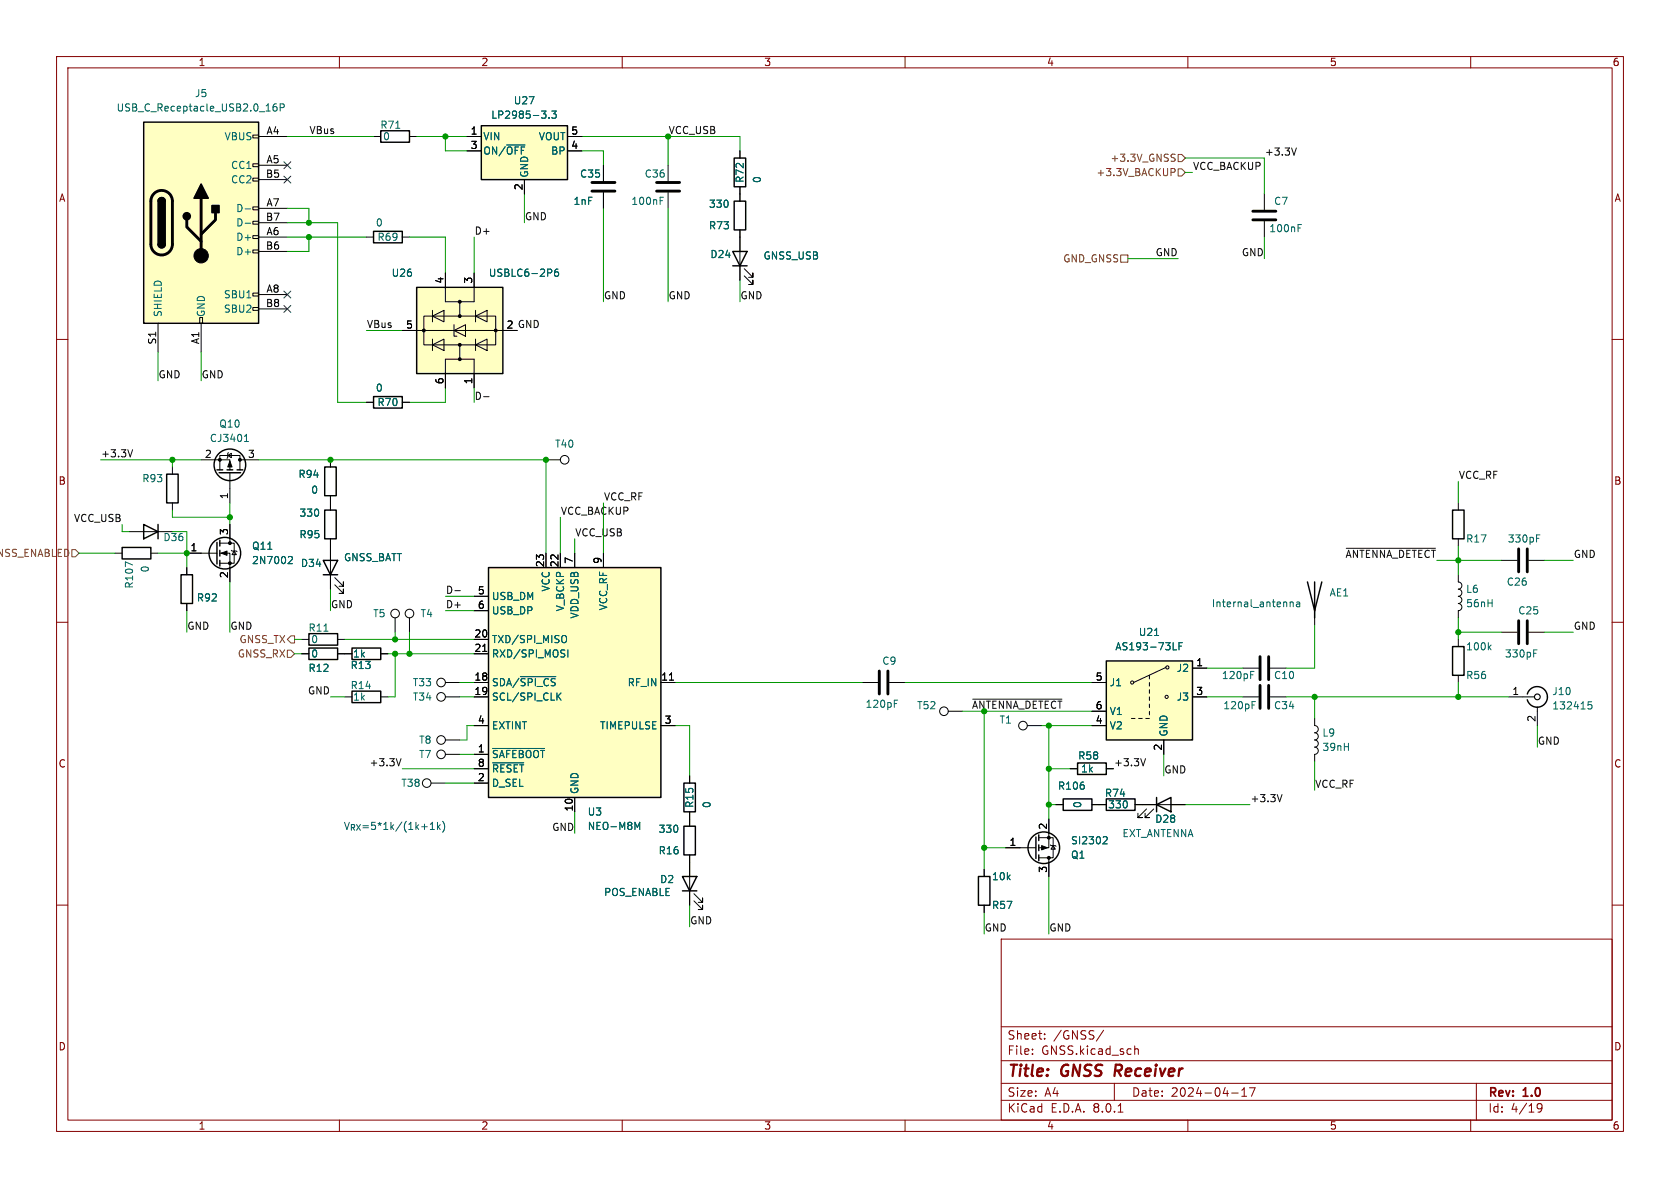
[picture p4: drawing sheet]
<svg xmlns="http://www.w3.org/2000/svg" width="297mm" height="210mm" viewBox="0 0 297 210" stroke-linecap="round" stroke-linejoin="round" font-family="sans-serif">
<g fill="none" stroke="#840000" stroke-width=".18">
<path d="M10 10h277v190h-277zM12 12h273v186h-273zM60 10v2M110 10v2M160 10v2M210 10v2M260 10v2M10 60h2M285 60h2M10 110h2M285 110h2M10 160h2"/>
<path d="M285 160h2M177 166h108v32h-108zM60 198v2M110 198v2M160 198v2M177 194.5h108M177 191.5h108M177 187.5h108M177 181.5h108M182.5 186.3v.1M182.5 185.5v.1M184.7 183.6v.1"/>
<path d="M184.7 182.8v.1M195.1 182.1l-1.3 2M197 191.5v3M197.7 196.6h.8M200.6 184.9v1.5M200.6 185.5l.2-.1 .4 .1v.9M210 198v2M217.7 193.2h1.2M219.5 193.8h.9M219.5 192.7l.5-.4v1.5M220.9 192.3h1l-.7 1.5M260 198v2"/>
<path d="M261 191.5v6.5M271.7 195.4l.3-.3 .5 .1a.99 .99 0 0 1-.3 1.4h-.3M271.7 195.7l.3 .3h.5l.1-.3"/>
</g>
<path d="M197.3 188.2l-.3 2" fill="none" stroke="#840000" stroke-width=".4"/>
<path d="M129.8 27.9h2v5.1h-2zM57.1 99.1h2.6l-1.3 2.5zM57.1 101.6h2.6M62.2 114.6h5.1v2h-5.1zM62.2 122.2h5.1v2h-5.1zM190.5 134.9h5.1v2h-5.1z" fill="none" stroke="#000" stroke-width=".25"/>
<g fill="none" stroke="#000" stroke-width=".18">
<path d="M130.8 26.7v1.2M130.8 33v1.3M58.4 96.5v7.6M59.2 103.4l1.5 1.5v-.8v.8h-.8M59.2 102.1l1.5 1.5v-.7v.7h-.8M61 115.6h1.2M67.3 115.6h1.3M69.8 109.2v2.6M61 123.2h1.2M67.3 123.2h1.3M189.2 135.9h1.3M195.6 135.9h1.2"/>
<circle cx="69.8" cy="108.5" r=".76"/>
</g>
<path d="M86.4 100.3h30.4v40.7h-30.4z" fill="#ffffc2"/>
<path d="M129.8 35.6h2v5h-2zM66 40.9h5.1v2h-5.1zM86.4 100.3h30.4v40.7h-30.4zM188 141.2h5v2.1h-5z" fill="none" stroke="#000" stroke-width=".25"/>
<g fill="none" stroke="#000" stroke-width=".18">
<path d="M106.7 29.2v2.8M106.7 34v2.8M118.1 29.2v2.8M118.1 34v2.8M130.8 34.3v1.3M64.8 41.9h1.2M71.1 41.9h1.3M130.8 40.6v1.3M96.5 97.8v2.5M99.1 97.8v2.5M101.6 97.8v2.5M106.7 97.8v2.5"/>
<path d="M72.4 109.2v2.6M83.8 113h2.6M83.8 115.6h2.6M83.8 105.4h2.6M83.8 108h2.6M85.3 115.2h.8M76.2 138.4h2.5M78.7 133.4h2.6M78.7 120.7h2.6M78.7 123.2h2.6M78.7 130.8h2.6M83.8 133.4h2.6"/>
<path d="M83.8 120.7h2.6M83.8 123.2h2.6M83.8 138.4h2.6M83.8 128.3h2.6M83.8 135.9h2.6M116.8 120.7h2.6M116.8 128.3h2.6M118.4 120.2h.7M101.6 141v2.5M186.7 142.2h1.3M193 142.2h1.3"/>
<circle cx="72.4" cy="108.5" r=".76"/>
<circle cx="75.4" cy="138.4" r=".76"/>
<circle cx="78" cy="120.6" r=".76"/>
<circle cx="78" cy="130.8" r=".76"/>
<circle cx="78" cy="123.2" r=".76"/>
<circle cx="78" cy="133.3" r=".76"/>
</g>
<path d="M116.7 35.5h.4M116.7 34.9h.6M92 119.6h6.3M99.6 112.3a.43 .43 0 0 1 .6 .5v.4a.43 .43 0 0 1-.6 .4M100.4 114.9v1.2M87.1 132.3h9.2M87.1 134.8h5.5M98.6 123l.6 .8M99.2 122.5l-.7 .7M112.3 145.4l.4 .9 .4-.9v1.2" fill="none" stroke="#006464" stroke-width=".18"/>
<path d="M104.6 33.8h4.1M104.6 32.3h4.1M116.1 33.8h4M116.1 32.3h4" fill="none" stroke="#000" stroke-width=".51"/>
<path d="M85.1 22.2h15.2v9.6h-15.2z" fill="#ffffc2"/>
<path d="M67.3 23.1h5.1v2h-5.1zM85.1 22.2h15.2v9.6h-15.2zM66 70.1h5.1v2h-5.1z" fill="none" stroke="#000" stroke-width=".25"/>
<g fill="none" stroke="#000" stroke-width=".18">
<path d="M66 24.1h1.3M72.4 24.1h1.3M82.5 24.1h2.6M82.5 26.7h2.6M92.7 31.8v2.5M100.3 24.1h2.6M100.3 26.7h2.6M64.8 71.1h1.2M71.1 71.1h1.3M96.5 81.3h2.6"/>
<circle cx="99.8" cy="81.3" r=".76"/>
</g>
<path d="M95.7 19.6h.8l-.4 .5M97.5 19.6h.8l-.4 .5 .4 .1v.6l-.2 .1-.6-.1M70 22.7h.7M89.6 25.6h3.2M96.4 20.2l.1 .2-.1 .4M97.1 20.8v.1" fill="none" stroke="#006464" stroke-width=".18"/>
<path d="M73.7 50.8h15.2v15.2h-15.2z" fill="#ffffc2"/>
<g fill="none" stroke="#000" stroke-width=".25">
<path d="M73.7 50.8h15.2v15.2h-15.2zM129.5 44.5h2.6l-1.3 2.5zM129.5 47h2.6M256.8 90.2h2v5.1h-2zM231.1 102.9l1.3 5.1 1.3-5.1M232.4 102.9v6.3M256.8 114.3h2v5.1h-2zM120.9 138.4h2v5.1h-2zM270 122.7a1.82 1.82 0 0 1 2.8-1 1.82 1.82 0 0 1 0 3 1.82 1.82 0 0 1-2.8-1M120.6 154.9h2.6l-1.3 2.6zM120.6 157.5h2.6M120.9 146.1h2v5h-2z"/>
<path d="M173 154.9h2v5.1h-2z"/>
</g>
<g fill="#000" stroke="#000" stroke-width=".18">
<circle cx="74.9" cy="58.4" r=".25"/>
<circle cx="81.3" cy="55.9" r=".25"/>
<circle cx="81.3" cy="53.3" r=".25"/>
<circle cx="87.6" cy="58.4" r=".25"/>
<circle cx="81.3" cy="63.5" r=".25"/>
<circle cx="81.3" cy="61" r=".25"/>
</g>
<g fill="none" stroke="#000" stroke-width=".18">
<path d="M223.5 34.3v2.8M223.5 39.1v2.8M71.1 58.4h17.8M74.9 55.9h12.7v5.1h-12.7zM76.5 55.9l2-1v2zM76.5 54.9v2M76.5 59.9v2.1M78.7 48.3v5h2.6v2.6M80.3 58.4l2-1v2zM80.3 57.4v2h.5M83.8 48.3v5h-2.5M84.1 55.9l2-1v2z"/>
<path d="M84.1 54.9v2M84.1 59.9v2.1M130.8 41.9v7.6M131.6 48.8l1.5 1.5v-.8v.8h-.8M131.6 47.5l1.5 1.5v-.7v.7h-.8M76.5 61l2-1.1v2.1zM81.3 61v2.5h-2.6v5.1M81.3 63.5h2.5v5.1M84.1 61l2-1.1v2.1zM257.8 88.9v1.3M257.8 95.3v1.2M265.4 99.1h2.8"/>
<path d="M270.3 99.1h2.7M232.4 108v2.5M257.8 104.1a.64 .64 0 0 1 .6 .7 .64 .64 0 0 1-.6 .6 .64 .64 0 0 1 .6 .7 .64 .64 0 0 1-.6 .6 .63 .63 0 0 1 .6 .6 .63 .63 0 0 1-.6 .7v1.2M257.8 101.6v1.3a.63 .63 0 0 1 .6 .6 .63 .63 0 0 1-.6 .6M257.8 113v1.3M257.8 119.4v1.3M265.4 111.8h2.8M270.3 111.8h2.7M121.9 137.2v1.2M152.4 120.7h2.8M157.2 120.7h2.8M167.6 125.7h2.6"/>
<path d="M181.6 128.3h2.5M232.4 130.8a.64 .64 0 0 1 .7 .6 .64 .64 0 0 1-.7 .7 .64 .64 0 0 1 .7 .6 .64 .64 0 0 1-.7 .7v1.2M232.4 127v1.3a.64 .64 0 0 1 .7 .6 .64 .64 0 0 1-.7 .6 .64 .64 0 0 1 .7 .7 .64 .64 0 0 1-.7 .6M266.7 123.2h4.6M271.8 125v3.3M121.9 143.5v2.6M121.9 151.1v8.9M122.7 159.3l1.5 1.5v-.8v.8h-.8M122.7 158l1.5 1.5v-.7v.7h-.8M174 153.7v1.2M174 160v1.3"/>
<circle cx="166.9" cy="125.7" r=".76"/>
<circle cx="180.8" cy="128.3" r=".76"/>
</g>
<g fill="none" stroke="#006464" stroke-width=".18">
<path d="M229.5 39.7h.6M97.4 47.6l.1 .2-.1 .4M98.6 47.6h-.3a.85 .85 0 0 0 0 1.2l.4-.1 .1-.4-.3-.2h-.3l-.2 .2M229.5 40.3h.4M271.6 95.2h.5M271.6 94.6h.6M228.1 106.4v.9M228.1 106.5l.2-.1 .3 .1v.8M229.2 106.5h.5l.1 .8M229.8 106.7l-.4 .1-.2 .2 .2 .3 .4-.1M263.2 114.4l.4 .5M263.6 114l-.5 .5"/>
<path d="M271.1 115.5h.5M271.1 114.9h.6M158.1 124.4h.4M158.1 123.8h.6M281.4 124.1h-.6l-.1 .6 .2-.2 .4 .1 .1 .2v.4l-.2 .1-.5-.1"/>
</g>
<path d="M221.5 37.3h4.1M221.5 38.9h4.1M268.5 97v4.1M270 97v4.1M155.4 118.6v4.1M157 118.6v4.1M268.5 109.7v4.1M270 109.7v4.1" fill="none" stroke="#000" stroke-width=".51"/>
<circle cx="271.8" cy="123.2" r=".51" fill="none" stroke="#000" stroke-width=".2"/>
<path d="M195.6 116.8h15.2v14h-15.2z" fill="#ffffc2"/>
<g fill="none" stroke="#000" stroke-width=".25">
<path d="M25.4 92.7l2.5 1.3-2.5 1.3zM27.9 92.7v2.6M29.5 83.8h2v5.1h-2zM38.4 95.9v3.8M38.4 83.1h1M38.7 83.6h3.8M38.9 95.5v1M38.9 97.3v1M38.9 99.1v1M40.1 83.1h1M41.9 83.1h1M57.4 90.2h2v5.1h-2z"/>
<path d="M57.4 82.6h2v5h-2zM32 101.6h2v5.1h-2zM54.6 114.6h5.1v2h-5.1zM195.6 116.8h15.2v14h-15.2zM183.1 148v3.8M183.6 147.6v1M183.6 149.4v1M183.6 151.1v1M195.6 141.2h5.1v2.1h-5.1zM204.5 142.2l2.5-1.2v2.5zM204.5 141v2.5"/>
<circle cx="39.8" cy="97.8" r="2.79"/>
<circle cx="40.6" cy="82.2" r="2.79"/>
<circle cx="184.5" cy="149.9" r="2.79"/>
</g>
<g fill="none" stroke="#000" stroke-width=".18">
<path d="M22.9 94h7.6M30.5 82.6v1.2M30.5 88.9v1.3M33 97.8h5.4M35.6 81.3h5v1.8M38.9 97.8h1.7v5.1M38.9 96h2.5v3.6h-2.5M38.9 83.1v-2.6h3.5v2.6M40.3 80.5l.6-.4v.8zM40.4 80l-.1 .1v.8l-.2 .1M40.6 83.6v5.3M40.6 92.7v3.3"/>
<path d="M40.9 97.3l.1 .1h.8l.1 .1M41.4 97.4l.4 .6h-.8zM42.4 81.3h3.3M58.4 81.3v1.3M58.4 87.6v2.6M58.4 95.3v1.2M33 100.3v1.3M33 106.7v1.3M53.3 115.6h1.3M59.7 115.6h1.3M203.2 119.4v.6M206.1 118l-5.7 2.7"/>
<path d="M210.8 118.1h2.6M219.7 118.1h2.8M224.5 118.1h2.8M193 128.3h2.6M193 120.7h2.6M193 125.7h2.6M200 127h.7M201.3 127h.6M202.6 127h.6M203.2 120.7v.6M203.2 121.9v.7M203.2 123.2v.6"/>
<path d="M203.2 124.5v.6M203.2 125.7v.7M205.7 130.8v2.6M210.8 123.2h2.6M219.7 123.2h2.8M224.5 123.2h2.8M177.8 149.9h5.3M183.6 148.1h2.6v3.5h-2.6M185.4 144.8v5.1h-1.8M185.4 151.6v3.3M185.7 149.4l.1 .1h.8l.1 .1M186.2 149.5l.4 .6h-.8z"/>
<path d="M194.3 142.2h1.3M200.7 142.2h8.8M202.7 143l-1.5 1.5h.7h-.7v-.7M204 143l-1.6 1.5h.8h-.8v-.7"/>
<circle cx="206.4" cy="118" r=".28"/>
<circle cx="200.2" cy="120.7" r=".28"/>
<circle cx="206.2" cy="123.2" r=".28"/>
</g>
<path d="M43.2 78h.7M43.3 77.1l.3-.3v1.2M51.2 98.4h.4l.1 .3-.8 .9h.8M204.1 112.3h.7M207.4 114.9h.6M208.4 114.2h.5M209 113.6h-.6v1.3M221.1 119.3h.4M221.1 118.7h.6M221.3 124.6h.5M221.3 124h.7M195.2 147.9l.4 .1 .2 .3-.8 .9h.8" fill="none" stroke="#006464" stroke-width=".18"/>
<g fill="#000" stroke="#000" stroke-width=".18">
<path d="M39.1 97.8l1-.4v.8zM40.6 81.5l.4 1.1h-.7zM184.1 149.5l1.1 .4-1.1 .3z"/>
<circle cx="38.9" cy="81.3" r=".25"/>
<circle cx="40.6" cy="96" r=".25"/>
<circle cx="40.6" cy="99.6" r=".25"/>
<circle cx="42.4" cy="81.3" r=".25"/>
<circle cx="185.4" cy="151.6" r=".25"/>
<circle cx="185.4" cy="148.1" r=".25"/>
</g>
<path d="M222.8 116.1v4M224.3 116.1v4M222.8 121.2v4M224.3 121.2v4" fill="none" stroke="#000" stroke-width=".51"/>
<path d="M25.4 21.6h20.3v35.6h-20.3z" fill="#ffffc2"/>
<g fill="none" stroke="#000" stroke-width=".18">
<path d="M44.7 39.1h1v.5h-1zM44.7 36.6h1v.5h-1zM44.7 31.5h1v.5h-1zM44.7 29h1v.5h-1zM44.7 23.9h1v.5h-1zM45.7 24.1h5.1M45.7 29.2h5.1M45.7 36.8h5.1M45.7 31.8h5.1M45.7 39.4h5.1M82.5 24.1h2.6M82.5 26.7h2.6"/>
<path d="M92.7 31.8v2.5M100.3 24.1h2.6M100.3 26.7h2.6M106.7 29.2v2.8M106.7 34v2.8M130.8 26.7v1.2M130.8 33v2.6M27.9 57.2v5M35.3 56.1h.5v1.1h-.5zM35.6 57.2v5M44.7 54.4h1v.5h-1zM44.7 51.8h1v.5h-1z"/>
<path d="M44.7 44.2h1v.5h-1zM44.7 41.7h1v.5h-1zM45.7 41.9h5.1M45.7 52.1h5.1M45.7 44.5h5.1M45.7 54.6h5.1M71.1 58.4h2.6M78.7 48.3v2.5M83.8 48.3v2.5M130.8 40.6v3.9M130.8 47v2.5M64.8 71.1h1.2"/>
<path d="M71.1 71.1h1.3M78.7 66v2.6M83.8 66v2.6M20.3 97.8h1.3M26.7 97.8h1.2M33 97.8h2.6M40.6 92.7v2.6M58.4 81.3v1.3M58.4 87.6v2.6M58.4 95.3v3.8M96.5 97.8v2.5M99.1 97.8v2.5"/>
<path d="M101.6 97.8v2.5M106.7 97.8v2.5M33 100.3v1.3M33 106.7v1.3M40.6 100.3v2.6M53.3 113h1.3M53.3 115.6h1.3M58.4 101.6v2.5M59.7 113h1.3M59.7 115.6h2.5M67.3 115.6h1.3M83.8 113h2.6"/>
<path d="M83.8 115.6h2.6M83.8 105.4h2.6M83.8 108h2.6M85.3 115.2h.8M210.8 118.1h2.6M83.8 133.4h2.6M83.8 120.7h2.6M83.8 123.2h2.6M83.8 138.4h2.6M83.8 128.3h2.6M83.8 135.9h2.6M116.8 120.7h2.6"/>
<path d="M116.8 128.3h2.6M118.4 120.2h.7M121.9 137.2v1.2M189.2 135.9h1.3M193 120.7h2.6M193 128.3h2.6M193 125.7h2.6M195.6 135.9h1.2M205.7 130.8v2.6M210.8 123.2h2.6M101.6 141v2.5M121.9 143.5v2.6"/>
<path d="M121.9 151.1v3.8M121.9 157.5v2.5M174 153.7v1.2M177.8 149.9h2.5M185.4 144.8v2.5M185.4 152.4v2.5M186.7 142.2h1.3M193 142.2h2.6M200.7 142.2h3.8M207 142.2h2.5M174 160v1.3"/>
</g>
<path d="M25.4 21.6h20.3v35.6h-20.3zM27.9 35.6a.64 .64 0 0 1 .7-.7 .64 .64 0 0 1 .6 .7M27.9 43.2a.64 .64 0 0 0 .7 .6 .64 .64 0 0 0 .6-.6M21.6 96.8h5.1v2h-5.1zM54.6 112h5.1v2h-5.1z" fill="none" stroke="#000" stroke-width=".25"/>
<path d="M27.2 34.2a1.91 1.91 0 0 1 2.1-.4 1.91 1.91 0 0 1 1.2 1.8v7.6a1.91 1.91 0 0 1-1.9 1.9 1.91 1.91 0 0 1-1.9-1.9v-7.8l.1-.6zM33 38.9v1.2l2.6 2.6M35.6 35.1v10.1M38.1 37.6v1.3l-2.5 2.5" fill="none" stroke="#000" stroke-width=".51"/>
<g fill="#000" stroke="#000" stroke-width=".25">
<path d="M28.1 35.1a.64 .64 0 0 1 .7-.1 .64 .64 0 0 1 .4 .6h-1.3zM35.6 32.5l1.2 2.6h-2.5zM37.5 36.3h1.2v1.3h-1.2zM27.9 43.2h1.3a.64 .64 0 0 1-.6 .6 .64 .64 0 0 1-.7-.6zM27.9 35.6h1.3v7.6h-1.3z"/>
<circle cx="33" cy="38.2" r=".63"/>
</g>
<circle cx="35.6" cy="45.2" r="1.27" fill="#000" stroke="#000" stroke-width=".18"/>
<g fill="none" stroke="#006464" stroke-width=".18">
<path d="M48.9 18.4h-.4a.86 .86 0 0 0 0 1.2l.4-.1 .1-.4-.3-.3-.3 .1-.1 .2M49.5 19h.6l.2-.2-.1-.3-.7-.1v1.2M95.7 19.6h.8l-.4 .5M97.5 19.6h.8l-.4 .5 .4 .1v.6l-.2 .1-.6-.1M43.3 36.9h1M43.3 39.5h1M89.6 25.6h3.2M96.4 20.2l.1 .2-.1 .4M97.1 20.8v.1M97.4 47.6l.1 .2-.1 .4M98.6 47.6h-.3a.85 .85 0 0 0 0 1.2l.4-.1 .1-.4-.3-.2h-.3l-.2 .2M23.4 99.9l-1.2-.6v.9"/>
<path d="M51.2 98.4h.4l.1 .3-.8 .9h.8M57.3 111.6h.7M92 119.6h6.3M99.6 112.3a.43 .43 0 0 1 .6 .5v.4a.43 .43 0 0 1-.6 .4M100.4 114.9v1.2M204.1 112.3h.7M207.4 114.9h.6M208.4 114.2h.5M209 113.6h-.6v1.3M87.1 132.3h9.2M87.1 134.8h5.5M98.6 123l.6 .8"/>
<path d="M99.2 122.5l-.7 .7M112.3 145.4l.4 .9 .4-.9v1.2M195.2 147.9l.4 .1 .2 .3-.8 .9h.8"/>
</g>
<path d="M207 29.8h.5l.2 .2-.1 .4-.6 .1M207.3 27.9l.3 .1 .1 .3-.2 .2h-.3M207.3 27.2l.4 .1M208.3 29.8h.6l.6 .7-.6 .6h-.6zM208.3 27.3h.6l.6 .6-.6 .7h-.6zM198.1 45.1h1.3v1.3h-1.3zM12.7 97.2h.6l.7 .6-.7 .6h-.6zM50.8 114.9h.6l.7 .7-.7 .6h-.6zM51.4 112.4h.7v1.3h-.7l-.6-.7z" fill="none" stroke="#725600" stroke-width=".18"/>
<path d="M229.2 26.2l-.4 1.2M23.4 79.5l-.4 1.3M85.5 70.1h1M238 96.9h15.8M80.4 104.4h1M70.9 134.1l-.4 1.3M172 123.6h15.7M202.5 134.1l-.4 1.3M226.6 140.5l-.4 1.2" fill="none" stroke="#0f0f0f" stroke-width=".18"/>
<path d="M78.3 145.2a1.46 1.46 0 0 1 0 1.9" fill="none" stroke="#0000c2" stroke-width=".18"/>
<g fill="none" stroke="#009600" stroke-width=".18">
<path d="M50.8 36.8h3.8v2.6M50.8 39.4h8.9v31.7h5.1M50.8 24.1h15.2M73.7 24.1h8.8M78.7 24.1v2.6h3.8M92.7 34.3v5.1M102.9 26.7h3.8v2.5M102.9 24.1h27.9v2.6M106.7 36.8v16.5M118.1 24.1v5.1M118.1 36.8v16.5M209.5 30.5h1.3"/>
<path d="M209.5 27.9h14v6.4M50.8 41.9h14M54.6 41.9v2.6h-3.8M64.8 58.4h6.3M72.4 41.9h6.3v6.4M83.8 41.9v6.4M130.8 49.5v3.8M199.4 45.7h8.9M223.5 41.9v3.8M27.9 62.2v5.1M35.6 62.2v5.1M78.7 68.6v2.5h-6.3"/>
<path d="M83.8 68.6v2.5M14 97.8h6.3M17.8 81.3h17.8M21.6 92.7v1.3h1.3M27.9 97.8h5.1M30.5 94h2.5v6.3M30.5 81.3v1.3M30.5 90.2v1.2h10.1M40.6 88.9v3.8M45.7 81.3h50.8v16.5M99.1 91.4v6.4M101.6 95.3v2.5"/>
<path d="M106.7 88.9v8.9M254 99.1h11.4M257.8 85.1v3.8M257.8 96.5v5.1M273 99.1h5.1M33 108v3.8M40.6 102.9v8.9M52.1 115.6h1.2M52.1 113h1.2M58.4 104.1v3.9M61 113h22.8M68.6 115.6h15.2"/>
<path d="M69.8 115.6v7.6h-1.2M69.8 111.8v1.2M72.4 111.8v3.8M78.7 105.4h5.1M78.7 108h5.1M213.4 118.1h6.3M232.4 110.5v7.6h-5.1M257.8 109.2v3.8M257.8 111.8h7.6M273 111.8h5.1M58.4 123.2h2.6M71.1 135.9h12.7"/>
<path d="M78.7 138.4h5.1M81.3 123.2h2.5M81.3 120.7h2.5M81.3 133.4h2.5M83.8 128.3h-1.3v2.5h-1.2M119.4 128.3h2.5v8.9M119.4 120.7h33M160 120.7h33M170.2 125.7h22.8M174 125.7v28M184.1 128.3h8.9M185.4 135.9h3.8"/>
<path d="M185.4 128.3v16.5M205.7 133.4v3.8M213.4 123.2h6.3M227.3 123.2h39.4M232.4 123.2v3.8M232.4 134.6v5.1M257.8 120.7v2.5M271.8 128.3v3.8M101.6 143.5v3.8M174 149.9h3.8M185.4 154.9v10.2M185.4 142.2h1.3"/>
<path d="M209.5 142.2h11.5M121.9 160v3.8M174 161.3v3.8"/>
</g>
<path d="M50.2 28.6l1.2 1.2M50.2 31.1l1.2 1.3M51.4 28.6l-1.2 1.2M51.4 31.1l-1.2 1.3M50.2 54l1.2 1.2M50.2 51.5l1.2 1.2M51.4 54l-1.2 1.2M51.4 51.5l-1.2 1.2" fill="none" stroke="#000084" stroke-width=".18"/>
<g fill="#009600" stroke="#009600" stroke-width=".18">
<circle cx="30.5" cy="81.3" r=".46"/>
<circle cx="33" cy="97.8" r=".46"/>
<circle cx="40.6" cy="91.4" r=".46"/>
<circle cx="54.6" cy="39.4" r=".46"/>
<circle cx="54.6" cy="41.9" r=".46"/>
<circle cx="96.5" cy="81.3" r=".46"/>
<circle cx="58.4" cy="81.3" r=".46"/>
<circle cx="69.8" cy="113" r=".46"/>
<circle cx="78.7" cy="24.1" r=".46"/>
<circle cx="69.8" cy="115.6" r=".46"/>
<circle cx="72.4" cy="115.6" r=".46"/>
<circle cx="185.4" cy="142.2" r=".46"/>
<circle cx="232.4" cy="123.2" r=".46"/>
<circle cx="174" cy="149.9" r=".46"/>
<circle cx="185.4" cy="135.9" r=".46"/>
<circle cx="257.8" cy="111.8" r=".46"/>
<circle cx="257.8" cy="99.1" r=".46"/>
<circle cx="257.8" cy="123.2" r=".46"/>
<circle cx="185.4" cy="128.3" r=".46"/>
</g>
<g font-size="2.8" fill="#840000">
<text x="178" y="190.9">Title:</text>
<text x="187.7" y="190.9">GNSS</text>
<text x="197.9" y="190.9">Receiver</text>
</g>
<g font-size="2.1" fill="#840000">
<text x="178" y="184">Sheet:</text>
<text x="186.2" y="184">/GNSS/</text>
<text x="178" y="186.7">File:</text>
<text x="184.1" y="186.7">GNSS.kicad_sch</text>
<text x="178" y="196.9">KiCad</text>
<text x="178" y="194.1">Size:</text>
<text x="184.7" y="194.1">A4</text>
<text x="185.7" y="196.9">E.D.A.</text>
<text x="193.3" y="196.9">8.0.1</text>
<text x="200" y="194.1">Date:</text>
<text x="207" y="194.1">2024-04-17</text>
<text x="263" y="194.3">Rev:</text>
<text x="263" y="196.9">Id:</text>
<text x="267.1" y="196.9">4/19</text>
<text x="269.4" y="194.3">1.0</text>
</g>
<g font-size="1.8" fill="#840000">
<text x="35" y="11.9">1</text>
<text x="85" y="11.9">2</text>
<text x="135" y="11.9">3</text>
<text x="185" y="11.9">4</text>
<text x="235" y="11.9">5</text>
<text x="285" y="11.9">6</text>
<text x="10.3" y="35.9">A</text>
<text x="285.3" y="35.9">A</text>
<text x="10.3" y="85.9">B</text>
<text x="285.3" y="85.9">B</text>
<text x="10.3" y="135.9">C</text>
<text x="285.3" y="135.9">C</text>
<text x="10.3" y="185.9">D</text>
<text x="285.3" y="185.9">D</text>
<text x="35" y="199.9">1</text>
<text x="85" y="199.9">2</text>
<text x="135" y="199.9">3</text>
<text x="185" y="199.9">4</text>
<text x="235" y="199.9">5</text>
<text x="285" y="199.9">6</text>
</g>
<g font-size="1.8" fill="#006464">
<text x="34.4" y="17.4">J5</text>
<text x="20.5" y="19.9">USB_C_Receptacle_USB2.0_16P</text>
<text x="67.1" y="23">R71</text>
<text x="86.7" y="21.2">LP2985-3.3</text>
<text x="90.7" y="18.6">U27</text>
<text x="39.6" y="25">VBUS</text>
<text x="67.6" y="25">0</text>
<text x="85.3" y="25">VIN</text>
<text x="85.3" y="27.5">ON/~{OFF}</text>
<text x="95.2" y="25">VOUT</text>
<text x="97.3" y="27.5">BP</text>
<text x="40.8" y="30.1">CC1</text>
<text x="40.8" y="32.6">CC2</text>
<text x="93.6" y="31.5" transform="rotate(-90 93.6 31.5)">GND</text>
<text x="102.4" y="31.6">C35</text>
<text x="113.9" y="31.6">C36</text>
<text x="131.7" y="32.4" transform="rotate(-90 131.7 32.4)">R72</text>
<text x="134.7" y="32.5" transform="rotate(-90 134.7 32.5)">0</text>
<text x="41.7" y="37.7">D-</text>
<text x="41.7" y="40.2">D-</text>
<text x="66.3" y="40.2">0</text>
<text x="101.3" y="36.4">1nF</text>
<text x="111.5" y="36.4">100nF</text>
<text x="125.2" y="36.9">330</text>
<text x="125.2" y="40.7">R73</text>
<text x="224.3" y="41.2">100nF</text>
<text x="225.1" y="36.4">C7</text>
<text x="41.7" y="42.8">D+</text>
<text x="41.7" y="45.3">D+</text>
<text x="66.6" y="42.8">R69</text>
<text x="125.5" y="45.8">D24</text>
<text x="134.9" y="46.1">GNSS_USB</text>
<text x="39.5" y="52.9">SBU1</text>
<text x="69.1" y="49.1">U26</text>
<text x="86.3" y="49.1">USBLC6-2P6</text>
<text x="28.8" y="56.1" transform="rotate(-90 28.8 56.1)">SHIELD</text>
<text x="36.4" y="56.1" transform="rotate(-90 36.4 56.1)">GND</text>
<text x="39.5" y="55.5">SBU2</text>
<text x="66.3" y="69.4">0</text>
<text x="66.6" y="72">R70</text>
<text x="38.7" y="75.8">Q10</text>
<text x="37" y="78.3">CJ3401</text>
<text x="98" y="79.3">T40</text>
<text x="25.1" y="85.4">R93</text>
<text x="52.7" y="84.7">R94</text>
<text x="54.9" y="87.5">0</text>
<text x="28.8" y="95.9">D36</text>
<text x="52.8" y="91.5">330</text>
<text x="52.8" y="95.4">R95</text>
<text x="26.5" y="101.3" transform="rotate(-90 26.5 101.3)">0</text>
<text x="44.5" y="97.4">Q11</text>
<text x="44.5" y="99.9">2N7002</text>
<text x="53.1" y="100.4">D34</text>
<text x="60.7" y="99.4">GNSS_BATT</text>
<text x="259.1" y="96.1">R17</text>
<text x="266.5" y="96.1">330pF</text>
<text x="23.7" y="104.2" transform="rotate(-90 23.7 104.2)">R107</text>
<text x="34.7" y="106.5">R92</text>
<text x="86.9" y="106.3">USB_DM</text>
<text x="97.4" y="104.7" transform="rotate(-90 97.4 104.7)">VCC</text>
<text x="107.5" y="108" transform="rotate(-90 107.5 108)">VCC_RF</text>
<text x="214.1" y="107.5">Internal_antenna</text>
<text x="235" y="105.6">AE1</text>
<text x="259.1" y="105">L6</text>
<text x="259.1" y="107.5">56nH</text>
<text x="266.3" y="103.7">C26</text>
<text x="54.4" y="111.9">R11</text>
<text x="54.9" y="113.9">0</text>
<text x="65.9" y="109.3">T5</text>
<text x="74.2" y="109.3">T4</text>
<text x="86.9" y="113.9">TXD/SPI_MISO</text>
<text x="86.9" y="108.8">USB_DP</text>
<text x="99.9" y="108.2" transform="rotate(-90 99.9 108.2)">V_BCKP</text>
<text x="102.5" y="109.4" transform="rotate(-90 102.5 109.4)">VDD_USB</text>
<text x="201.2" y="112.6">U21</text>
<text x="268.3" y="108.8">C25</text>
<text x="54.4" y="119">R12</text>
<text x="54.9" y="116.4">0</text>
<text x="61.9" y="118.5">R13</text>
<text x="62.3" y="116.4">1k</text>
<text x="86.9" y="116.4">RXD/SPI_MOSI</text>
<text x="155.9" y="117.7">C9</text>
<text x="197.1" y="115.2">AS193-73LF</text>
<text x="207.9" y="119">J2</text>
<text x="259.1" y="115.2">100k</text>
<text x="266" y="116.4">330pF</text>
<text x="61.9" y="122">R14</text>
<text x="62.3" y="124.1">1k</text>
<text x="72.9" y="124.1">T34</text>
<text x="72.9" y="121.5">T33</text>
<text x="86.9" y="121.5">SDA/~{SPI_CS}</text>
<text x="86.9" y="124.1">SCL/SPI_CLK</text>
<text x="110.9" y="121.5">RF_IN</text>
<text x="152.9" y="125.3">120pF</text>
<text x="162" y="125.6">T52</text>
<text x="196.1" y="121.5">J1</text>
<text x="207.9" y="124.1">J3</text>
<text x="215.9" y="120.2">120pF</text>
<text x="216.2" y="125.6">120pF</text>
<text x="225.1" y="125.6">C34</text>
<text x="225.1" y="120.2">C10</text>
<text x="259.1" y="120.2">R56</text>
<text x="274.3" y="123.1">J10</text>
<text x="274.3" y="125.6">132415</text>
<text x="74" y="131.7">T8</text>
<text x="86.9" y="129.1">EXTINT</text>
<text x="106" y="129.1">TIMEPULSE</text>
<text x="176.6" y="128.1">T1</text>
<text x="196.1" y="129.1">V2</text>
<text x="196.1" y="126.6">V1</text>
<text x="206.6" y="130.3" transform="rotate(-90 206.6 130.3)">GND</text>
<text x="233.7" y="130.4">L9</text>
<text x="74" y="134.2">T7</text>
<text x="86.9" y="134.2">~{SAFEBOOT}</text>
<text x="86.9" y="136.8">~{RESET}</text>
<text x="190.5" y="134.5">R58</text>
<text x="191" y="136.8">1k</text>
<text x="233.7" y="132.9">39nH</text>
<text x="70.8" y="139.3">T38</text>
<text x="86.9" y="139.3">D_SEL</text>
<text x="102.5" y="140.5" transform="rotate(-90 102.5 140.5)">GND</text>
<text x="122.8" y="142.9" transform="rotate(-90 122.8 142.9)">R15</text>
<text x="125.8" y="142.9" transform="rotate(-90 125.8 142.9)">0</text>
<text x="186.9" y="139.8">R106</text>
<text x="191.4" y="142.9" transform="rotate(-90 191.4 142.9)">0</text>
<text x="195.2" y="141.1">R74</text>
<text x="195.8" y="143.1">330</text>
<text x="103.8" y="144.4">U3</text>
<text x="103.8" y="146.9">NEO-M8M</text>
<text x="116.3" y="147.4">330</text>
<text x="189.2" y="149.5">SI2302</text>
<text x="204.1" y="145.6">D28</text>
<text x="116.3" y="151.2">R16</text>
<text x="175.3" y="155.8">10k</text>
<text x="189.2" y="152">Q1</text>
<text x="106.7" y="158.6">POS_ENABLE</text>
<text x="116.6" y="156.3">D2</text>
<text x="175.3" y="160.9">R57</text>
</g>
<g font-size="1.8">
<text x="47" y="23.9">A4</text>
<text x="83.1" y="23.9">1</text>
<text x="100.9" y="23.9">5</text>
<text x="47" y="29">A5</text>
<text x="83.1" y="26.4">3</text>
<text x="100.9" y="26.4">4</text>
<text x="46.9" y="31.5">B5</text>
<text x="92.5" y="33.7" transform="rotate(-90 92.5 33.7)">2</text>
<text x="46.9" y="39.1">B7</text>
<text x="47" y="41.7">A6</text>
<text x="47" y="36.6">A7</text>
<text x="46.9" y="44.2">B6</text>
<text x="47" y="51.8">A8</text>
<text x="78.5" y="50.2" transform="rotate(-90 78.5 50.2)">4</text>
<text x="83.6" y="50.2" transform="rotate(-90 83.6 50.2)">3</text>
<text x="46.9" y="54.4">B8</text>
<text x="71.7" y="58.2">5</text>
<text x="89.5" y="58.2">2 GND</text>
<text x="89.5" y="58.2">2</text>
<text x="27.7" y="61" transform="rotate(-90 27.7 61)">S1</text>
<text x="35.3" y="60.9" transform="rotate(-90 35.3 60.9)">A1</text>
<text x="78.5" y="68" transform="rotate(-90 78.5 68)">6</text>
<text x="83.6" y="68" transform="rotate(-90 83.6 68)">1</text>
<text x="36.1" y="81">2</text>
<text x="43.7" y="81">3</text>
<text x="40.4" y="88.3" transform="rotate(-90 40.4 88.3)">1</text>
<text x="40.4" y="94.7" transform="rotate(-90 40.4 94.7)">3</text>
<text x="33.6" y="97.5">1</text>
<text x="96.3" y="100.4" transform="rotate(-90 96.3 100.4)">23</text>
<text x="98.8" y="100.4" transform="rotate(-90 98.8 100.4)">22</text>
<text x="101.3" y="99.8" transform="rotate(-90 101.3 99.8)">7</text>
<text x="106.4" y="99.8" transform="rotate(-90 106.4 99.8)">9</text>
<text x="40.4" y="102.3" transform="rotate(-90 40.4 102.3)">2</text>
<text x="84.4" y="105.2">5</text>
<text x="84.4" y="107.7">6</text>
<text x="83.8" y="112.8">20</text>
<text x="83.8" y="115.3">21</text>
<text x="211.4" y="117.9">1</text>
<text x="83.8" y="120.4">18</text>
<text x="83.8" y="122.9">19</text>
<text x="116.8" y="120.4">11</text>
<text x="193.6" y="120.4">5</text>
<text x="193.6" y="125.5">6</text>
<text x="211.4" y="122.9">3</text>
<text x="267.3" y="122.9">1</text>
<text x="84.4" y="128">4</text>
<text x="117.4" y="128">3</text>
<text x="193.6" y="128">4</text>
<text x="271.5" y="127.7" transform="rotate(-90 271.5 127.7)">2</text>
<text x="84.4" y="133.1">1</text>
<text x="84.4" y="135.6">8</text>
<text x="205.5" y="132.8" transform="rotate(-90 205.5 132.8)">2</text>
<text x="84.4" y="138.2">2</text>
<text x="101.3" y="143.6" transform="rotate(-90 101.3 143.6)">10</text>
<text x="178.4" y="149.6">1</text>
<text x="185.2" y="146.8" transform="rotate(-90 185.2 146.8)">2</text>
<text x="185.2" y="154.4" transform="rotate(-90 185.2 154.4)">3</text>
</g>
<g font-size="1.8" fill="#0f0f0f">
<text x="54.6" y="23.8">VBus</text>
<text x="223.5" y="27.6">+3.3V</text>
<text x="210.8" y="30.1">VCC_BACKUP</text>
<text x="83.8" y="41.6">D+</text>
<text x="92.7" y="39">GND</text>
<text x="204.2" y="45.4">GND</text>
<text x="219.4" y="45.4">GND</text>
<text x="106.7" y="53">GND</text>
<text x="118.1" y="53">GND</text>
<text x="130.8" y="53">GND</text>
<text x="64.8" y="58.1">VBus</text>
<text x="27.9" y="67">GND</text>
<text x="35.6" y="67">GND</text>
<text x="83.8" y="70.8">D-</text>
<text x="17.8" y="80.9">+3.3V</text>
<text x="106.7" y="88.6">VCC_RF</text>
<text x="257.8" y="84.7">VCC_RF</text>
<text x="13" y="92.4">VCC_USB</text>
<text x="99.1" y="91.1">VCC_BACKUP</text>
<text x="101.6" y="94.9">VCC_USB</text>
<text x="237.8" y="98.7">~{ANTENNA_DETECT}</text>
<text x="278.1" y="98.7">GND</text>
<text x="58.4" y="107.6">GND</text>
<text x="78.7" y="105.1">D-</text>
<text x="78.7" y="107.6">D+</text>
<text x="33" y="111.4">GND</text>
<text x="40.6" y="111.4">GND</text>
<text x="278.1" y="111.4">GND</text>
<text x="54.3" y="122.8">GND</text>
<text x="271.8" y="131.7">GND</text>
<text x="65.2" y="135.5">+3.3V</text>
<text x="196.8" y="135.5">+3.3V</text>
<text x="205.7" y="136.8">GND</text>
<text x="221" y="141.9">+3.3V</text>
<text x="232.4" y="139.4">VCC_RF</text>
<text x="97.5" y="147">GND</text>
<text x="121.9" y="163.5">GND</text>
<text x="174" y="164.8">GND</text>
<text x="185.4" y="164.8">GND</text>
</g>
<g font-size="1.8" fill="#009600">
<text x="118.1" y="23.8">VCC_USB</text>
<text x="171.7" y="125.4">~{ANTENNA_DETECT}</text>
</g>
<g font-size="1.8" fill="#725600">
<text x="196.2" y="28.8">+3.3V_GNSS</text>
<text x="193.7" y="31.3">+3.3V_BACKUP</text>
<text x="187.9" y="46.6">GND_GNSS</text>
<text x="-.6" y="98.7">NSS_ENABLED</text>
<text x="42.2" y="113.9">GNSS_TX</text>
<text x="41.9" y="116.4">GNSS_RX</text>
</g>
<g font-size="1.8" fill="#0000c2">
<text x="60.7" y="146.9">V_{RX}=5*1k/(1k+1k)</text>
<text x="198.3" y="148.2">EXT_ANTENNA</text>
</g>
</svg>
